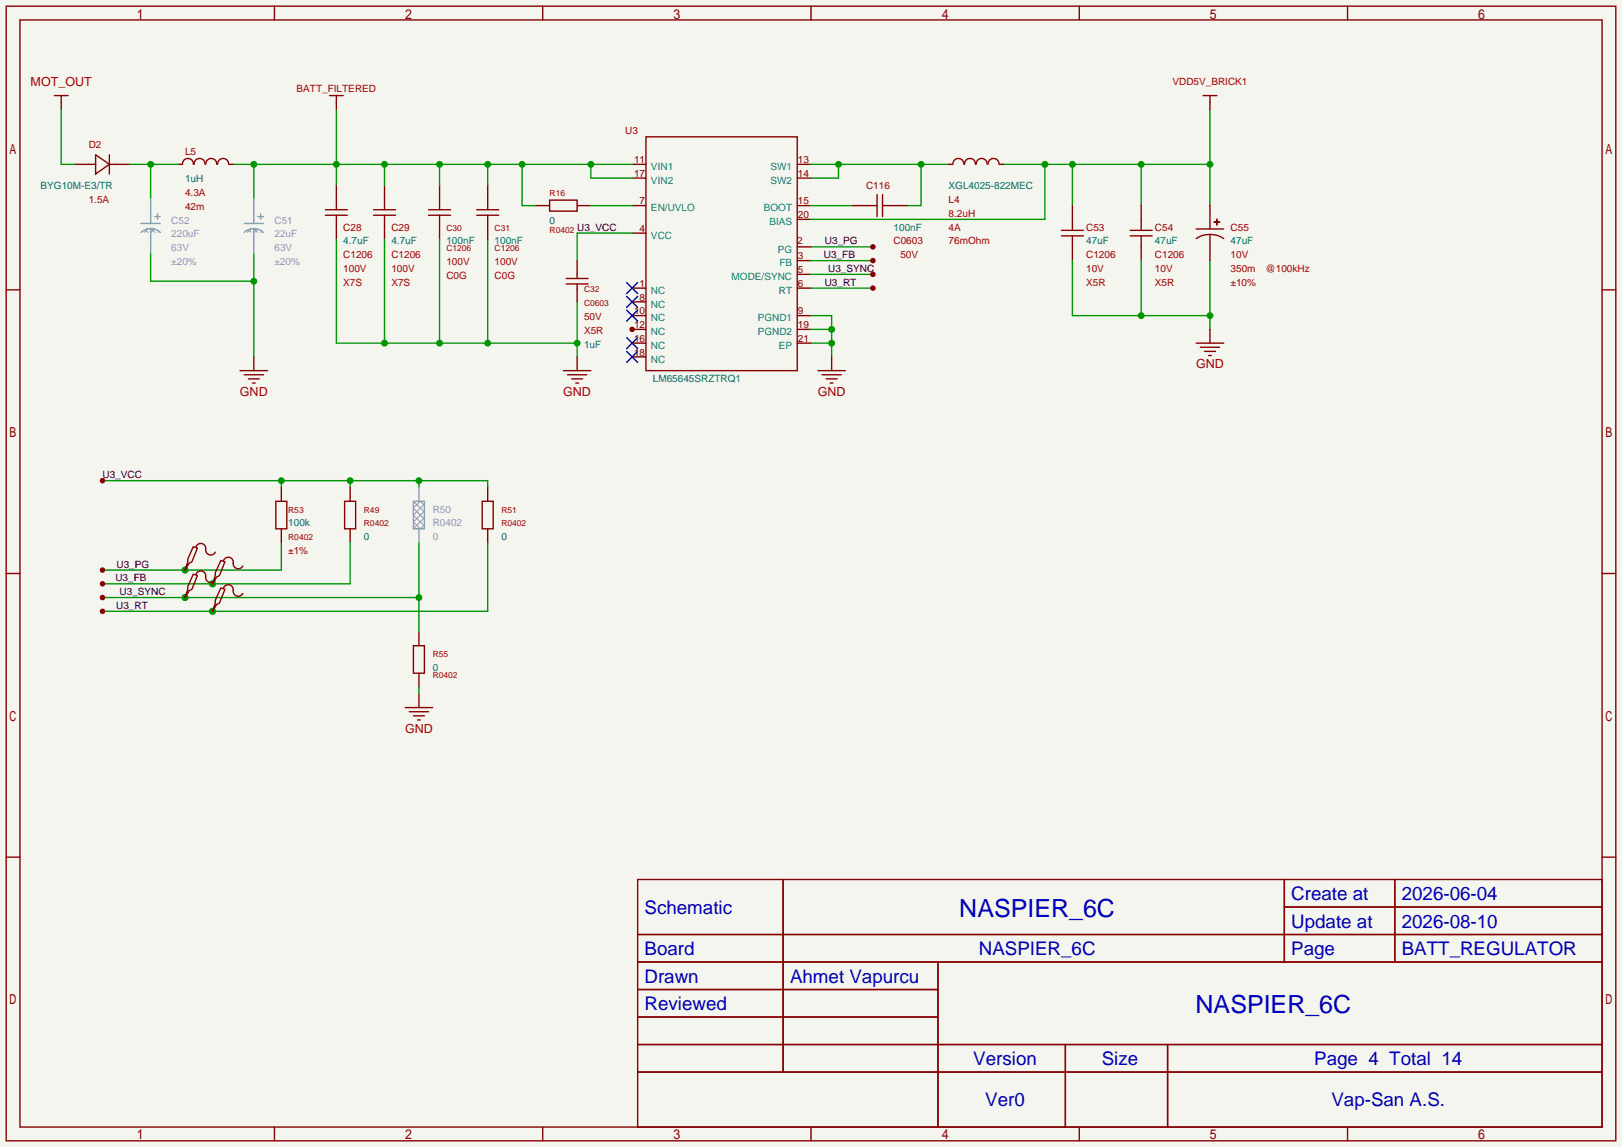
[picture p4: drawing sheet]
<svg xmlns="http://www.w3.org/2000/svg" width="299mm" height="212mm" viewBox="0 0 299 212" stroke-linecap="round" stroke-linejoin="round" font-family="sans-serif">
<path d="M0 0h299.5v211.8h-299.5z" fill="#f5f5f0"/>
<g fill="none" stroke="#850000" stroke-width=".25">
<path d="M1.1 1.1h297.2v209.6h-297.2zM3.7 3.7h292.1v204.5h-292.1zM50.7 1.1v2.6M100.2 1.1v2.6M149.7 1.1v2.6M199.3 1.1v2.6M248.8 1.1v2.6M116.7 38h2.6M116.7 30.4h2.6M119.3 25.3h27.9v43.2h-27.9zM1.1 53.5h2.6M116.7 53.2h2.6"/>
<path d="M116.7 43.1h2.6M116.7 55.8h2.6M116.7 58.3h2.6M147.2 53.2h2.5M147.2 45.6h2.5M147.2 48.1h2.5M147.2 50.7h2.5M147.2 58.3h2.5M295.8 53.5h2.5M116.7 60.8h2.6M1.1 105.9h2.6M295.8 105.9h2.5"/>
<path d="M1.1 158.3h2.6M295.8 158.3h2.5M117.7 162.4h178.1v45.8h-178.1zM117.7 172.6h178.1M117.7 177.7h178.1M144.6 162.4v35.6M173.2 177.7v30.5M237.1 162.4v15.3M237.1 167.5h58.7M257.5 162.4v15.3M117.7 182.8h55.5M117.7 192.9h178.1"/>
<path d="M117.7 187.8h55.5M117.7 198h178.1M196.7 192.9v15.3M215.6 192.9v15.3M50.7 208.2v2.5M100.2 208.2v2.5M149.7 208.2v2.5M199.3 208.2v2.5M248.8 208.2v2.5"/>
</g>
<path d="M115.7 52.2l2 2M115.7 54.7l2 2.1M115.7 57.3l2 2M117.7 52.2l-2 2M117.7 54.7l-2 2.1M117.7 57.3l-2 2" fill="none" stroke="#000085" stroke-width=".25"/>
<circle cx="116.7" cy="60.8" r=".51" fill="#850000"/>
<g fill="none" stroke="#850000" stroke-width=".25">
<path d="M60.1 39.8h4M60.1 38.7h4M62.1 34.2v4.5M62.1 39.8v4.5M69 39.8h4M69 38.7h4M71 34.2v4.5M71 39.8v4.5M79.1 39.8h4.1M79.1 38.7h4.1M81.2 34.2v4.5M81.2 39.8v4.5"/>
<path d="M88 39.8h4.1M88 38.7h4.1M90 34.2v4.5M90 39.8v4.5M116.7 32.9h2.6M147.2 30.4h2.5M147.2 32.9h2.5M147.2 38h2.5M147.2 40.5h2.5M116.7 63.4h2.6M116.7 65.9h2.6M147.2 63.4h2.5"/>
<path d="M147.2 60.8h2.5"/>
</g>
<path d="M115.7 62.4l2 2M115.7 64.9l2 2M117.7 62.4l-2 2M117.7 64.9l-2 2" fill="none" stroke="#000085" stroke-width=".25"/>
<path d="M43.1 30.4h73.6M46.9 30.4v6.3M62.1 20.2v14M71 30.4v3.8M81.2 30.4v3.8M90 30.4v3.8M96.4 30.4v7.6h2.5M109.1 30.4v2.5h7.6" fill="none" stroke="#009600" stroke-width=".25"/>
<g fill="#009600">
<circle cx="109.1" cy="30.4" r=".63"/>
<circle cx="96.4" cy="30.4" r=".63"/>
<circle cx="90" cy="30.4" r=".63"/>
<circle cx="81.2" cy="30.4" r=".63"/>
<circle cx="71" cy="30.4" r=".63"/>
<circle cx="62.1" cy="30.4" r=".63"/>
<circle cx="46.9" cy="30.4" r=".63"/>
</g>
<path d="M60.8 17.7h2.6M62.1 17.7v2.5M98.9 38h2.6M101.5 37h5.1v2h-5.1zM106.6 38h2.5" fill="none" stroke="#850000" stroke-width=".25"/>
<path d="M109.1 38h7.6M62.1 44.3v19.1h44.5M71 44.3v19.1M81.2 44.3v19.1M90 44.3v19.1M106.6 55.8v10.1M116.7 43.1h-10.1v5" fill="none" stroke="#009600" stroke-width=".25"/>
<g fill="#009600">
<circle cx="90" cy="63.4" r=".63"/>
<circle cx="106.6" cy="63.4" r=".63"/>
<circle cx="81.2" cy="63.4" r=".63"/>
<circle cx="71" cy="63.4" r=".63"/>
</g>
<path d="M104 68.5h5.1M104.8 69.2h3.5M105.5 70h2.1M106.3 70.7h.5M106.6 65.9v2.6" fill="none" stroke="#850000" stroke-width=".25"/>
<path d="M149.7 30.4h25.4M154.8 30.4v2.5h-5.1M170.1 30.4v7.6h-2.6" fill="none" stroke="#009600" stroke-width=".25"/>
<g fill="#009600">
<circle cx="170.1" cy="30.4" r=".63"/>
<circle cx="154.8" cy="30.4" r=".63"/>
</g>
<path d="M185.3 30.4h38.1M192.9 30.4v10.1h-43.2M198 30.4v7.6M210.7 30.4v7.6M223.4 20.2v17.8" fill="none" stroke="#009600" stroke-width=".25"/>
<g fill="#009600">
<circle cx="192.9" cy="30.4" r=".63"/>
<circle cx="198" cy="30.4" r=".63"/>
<circle cx="210.7" cy="30.4" r=".63"/>
<circle cx="223.4" cy="30.4" r=".63"/>
</g>
<path d="M11.3 20.2v10.2h2.5M24 30.4h8.9M27.8 30.4v6.3M149.7 38h7.7" fill="none" stroke="#009600" stroke-width=".25"/>
<g fill="none" stroke="#850000" stroke-width=".25">
<path d="M10 17.7h2.6M11.3 17.7v2.5M222.1 17.7h2.6M223.4 17.7v2.5M13.8 30.4h3.9M17.7 28.6l2.5 1.8-2.5 1.7zM20.2 30.4h3.8M20.2 28.6v3.5M32.9 30.4h.8M33.7 30.3a1.01 1.01 0 0 1 1-1 1.01 1.01 0 0 1 1 1M35.8 30.3a1.01 1.01 0 0 1 1.1-1 1.01 1.01 0 0 1 1 1M38 30.3a1.01 1.01 0 0 1 1-1 1.01 1.01 0 0 1 1 1"/>
<path d="M40.2 30.3a1.01 1.01 0 0 1 1-1 1.01 1.01 0 0 1 1 1M42.3 30.4h.8"/>
</g>
<circle cx="27.8" cy="30.4" r=".63" fill="#009600"/>
<path d="M27.8 36.7v4.6M29.1 39.5v1M26 41.3h3.6M26.1 42.9a2.54 2.54 0 0 1 3.5 0M27.8 42.3v4.6M28.6 40h1" fill="none" stroke="#999" stroke-width=".25"/>
<path d="M26.8 42.4l.5 .5M27.3 42.3l-.7 .6M27.9 42.2l.7 .7M28.5 42.3l-.6 .6M29.4 42.7l-.3 .2" fill="none" stroke="#999" stroke-width=".18"/>
<path d="M27.8 46.9v5h19.1M46.9 46.9v19" fill="none" stroke="#009600" stroke-width=".25"/>
<circle cx="46.9" cy="51.9" r=".63" fill="#009600"/>
<g fill="none" stroke="#850000" stroke-width=".25">
<path d="M198 38v4.5M210.7 38v4.5M196 43.6h4M196 42.5h4M198 43.6v4.5M208.7 43.6h4M208.7 42.5h4M210.7 43.6v4.5M44.3 68.5h5.1M45.1 69.2h3.5M45.8 70h2.1M46.6 70.7h.5"/>
<path d="M46.9 65.9v2.6"/>
</g>
<path d="M198 48.1v10.2h25.4M210.7 48.1v10.2M223.4 48.1v12.7" fill="none" stroke="#009600" stroke-width=".25"/>
<g fill="#009600">
<circle cx="210.7" cy="58.3" r=".63"/>
<circle cx="223.4" cy="58.3" r=".63"/>
</g>
<path d="M223.4 38v4.3M220.9 42.3h5M223.4 43.3a4.1 4.1 0 0 1 2.5 .8M223.4 43.3a4.1 4.1 0 0 0-2.5 .8M223.4 43.3v4.8M224.2 41h1zM224.6 40.5l.1 1zM220.9 63.4h5M221.6 64.1h3.6M222.4 64.9h2M223.1 65.7h.5M223.4 60.8v2.6" fill="none" stroke="#850000" stroke-width=".25"/>
<path d="M149.7 58.3h3.8v7.6M149.7 63.4h3.8M149.7 60.8h3.8" fill="none" stroke="#009600" stroke-width=".25"/>
<g fill="#009600">
<circle cx="153.5" cy="63.4" r=".63"/>
<circle cx="153.5" cy="60.8" r=".63"/>
</g>
<path d="M151 68.5h5.1M151.8 69.2h3.5M152.5 70h2.1M153.3 70.7h.5M153.5 65.9v2.6" fill="none" stroke="#850000" stroke-width=".25"/>
<path d="M149.7 48.1h11.5" fill="none" stroke="#009600" stroke-width=".25"/>
<circle cx="161.2" cy="48.1" r=".51" fill="#850000"/>
<path d="M149.7 45.6h11.5" fill="none" stroke="#009600" stroke-width=".25"/>
<circle cx="161.2" cy="45.6" r=".51" fill="#850000"/>
<path d="M149.7 50.7h11.5" fill="none" stroke="#009600" stroke-width=".25"/>
<circle cx="161.2" cy="50.7" r=".51" fill="#850000"/>
<path d="M149.7 53.2h11.5" fill="none" stroke="#009600" stroke-width=".25"/>
<circle cx="161.2" cy="53.2" r=".51" fill="#850000"/>
<path d="M18.9 88.8h71.1v1.2M51.9 88.8v1.2M64.6 88.8v1.2M77.3 88.8v1.2" fill="none" stroke="#009600" stroke-width=".25"/>
<g fill="#009600">
<circle cx="51.9" cy="88.8" r=".63"/>
<circle cx="64.6" cy="88.8" r=".63"/>
<circle cx="77.3" cy="88.8" r=".63"/>
</g>
<circle cx="18.9" cy="88.8" r=".51" fill="#850000"/>
<path d="M63.6 92.6h2.1v5.1h-2.1zM64.6 90v2.6M64.6 97.7v2.5" fill="none" stroke="#850000" stroke-width=".25"/>
<path d="M64.6 100.2v7.6h-45.7" fill="none" stroke="#009600" stroke-width=".25"/>
<circle cx="39.2" cy="107.8" r=".63" fill="#009600"/>
<circle cx="18.9" cy="107.8" r=".51" fill="#850000"/>
<path d="M51.9 100.2v5.1h-33" fill="none" stroke="#009600" stroke-width=".25"/>
<circle cx="34.2" cy="105.3" r=".63" fill="#009600"/>
<circle cx="18.9" cy="105.3" r=".51" fill="#850000"/>
<path d="M18.9 110.4h58.4M77.3 100.2v16.5" fill="none" stroke="#009600" stroke-width=".25"/>
<g fill="#009600">
<circle cx="77.3" cy="110.4" r=".63"/>
<circle cx="34.2" cy="110.4" r=".63"/>
</g>
<circle cx="18.9" cy="110.4" r=".51" fill="#850000"/>
<path d="M90 100.2v12.7h-71.1" fill="none" stroke="#009600" stroke-width=".25"/>
<circle cx="39.2" cy="112.9" r=".63" fill="#009600"/>
<circle cx="18.9" cy="112.9" r=".51" fill="#850000"/>
<path d="M50.9 92.6h2.1v5.1h-2.1zM51.9 90v2.6M51.9 97.7v2.5M89 92.6h2.1v5.1h-2.1zM90 90v2.6M90 97.7v2.5M34.2 105v.3" fill="none" stroke="#850000" stroke-width=".25"/>
<circle cx="34.2" cy="105.3" r=".63" fill="#009600"/>
<path d="M35.7 101l.7 .2-1 2.6-.5 .2-.7 1.3 .5-1.5v-.5zM36.2 101a.93 .93 0 0 1 1.1-.6 .93 .93 0 0 1 .7 1.1 .94 .94 0 0 0 .7 1 .94 .94 0 0 0 1.1-.5M39.2 107.6v.2" fill="none" stroke="#850000" stroke-width=".25"/>
<circle cx="39.2" cy="107.8" r=".63" fill="#009600"/>
<path d="M34.2 110.1v.3M40.8 103.5l.7 .3-1 2.5-.5 .3-.8 1.2 .6-1.5v-.5zM41.3 103.5a.93 .93 0 0 1 1.1-.6 .93 .93 0 0 1 .7 1.1 .94 .94 0 0 0 .6 1 .94 .94 0 0 0 1.1-.5" fill="none" stroke="#850000" stroke-width=".25"/>
<circle cx="34.2" cy="110.4" r=".63" fill="#009600"/>
<path d="M35.7 106l.7 .3-1 2.5-.5 .3-.7 1.3 .5-1.6v-.5zM36.2 106a.93 .93 0 0 1 1.1-.5 .93 .93 0 0 1 .7 1.1 .94 .94 0 0 0 .7 .9 .94 .94 0 0 0 1.1-.4M39.2 112.6v.3" fill="none" stroke="#850000" stroke-width=".25"/>
<circle cx="39.2" cy="112.9" r=".63" fill="#009600"/>
<g fill="none" stroke="#850000" stroke-width=".25">
<path d="M157.4 38h4.5M161.9 35.9v4.1M162.9 38h4.6M162.9 35.9v4.1M175.1 30.4h.8M175.9 30.3a1.01 1.01 0 0 1 1-1 1.01 1.01 0 0 1 1 1M178.1 30.3a1.01 1.01 0 0 1 1-1 1.01 1.01 0 0 1 1 1M180.2 30.3a1.01 1.01 0 0 1 1-1 1.01 1.01 0 0 1 1.1 1M182.4 30.3a1.01 1.01 0 0 1 1-1 1.01 1.01 0 0 1 1 1M184.5 30.4h.8M104.5 52.5h4.1M104.5 51.4h4.1"/>
<path d="M106.6 48.1v3.3M106.6 52.5v3.3M40.8 108.6l.7 .2-1 2.6-.5 .2-.8 1.3 .6-1.5v-.5zM41.3 108.6a.93 .93 0 0 1 1.1-.6 .93 .93 0 0 1 .7 1.1 .94 .94 0 0 0 .6 1 .94 .94 0 0 0 1.1-.5M76.3 119.3h2.1v5h-2.1zM77.3 116.7v2.6M74.8 130.7h5.1M75.6 131.4h3.5M76.3 132.2h2.1M77.1 133h.5M77.3 124.3v2.6M77.3 128.1v2.6"/>
</g>
<path d="M46.9 36.7v4.6M48.1 39.5v1M45.1 41.3h3.5M45.1 42.9a2.54 2.54 0 0 1 3.5 0M46.9 42.3v4.6M47.6 40h1M76.3 92.6h2.1v5.1h-2.1zM77.3 90v2.6M77.3 97.7v2.5" fill="none" stroke="#999" stroke-width=".25"/>
<path d="M45.9 42.4l.5 .5M46.3 42.3l-.6 .6M46.9 42.2l.7 .7M47.6 42.3l-.7 .6M48.4 42.7l-.2 .2M76.3 92.6l2.1 2M78.4 93.3l-.8-.7-1.3 1.3 2.1 2M78.4 93.1l-2.1 2 2.1 2.1M78.4 94.4l-2.1 2 1.3 1.3 .8-.8M78.4 95.6l-2.1 2.1" fill="none" stroke="#999" stroke-width=".18"/>
<path d="M77.3 126.9v1.2" fill="none" stroke="#009600" stroke-width=".25"/>
<g font-size="4.6" fill="#0000c2">
<text x="177.1" y="169.4">NASPIER_6C</text>
<text x="220.7" y="187.1">NASPIER_6C</text>
</g>
<g font-size="3.5" fill="#0000c2">
<text x="238.4" y="166.2">Create at</text>
<text x="258.8" y="166.2">2026-06-04</text>
<text x="119" y="168.8">Schematic</text>
<text x="238.4" y="171.3">Update at</text>
<text x="258.8" y="171.3">2026-08-10</text>
<text x="119" y="176.4">Board</text>
<text x="180.7" y="176.4">NASPIER_6C</text>
<text x="238.4" y="176.4">Page</text>
<text x="258.8" y="176.4">BATT_REGULATOR</text>
<text x="119" y="181.5">Drawn</text>
<text x="145.9" y="181.5">Ahmet Vapurcu</text>
<text x="119" y="186.6">Reviewed</text>
<text x="179.7" y="196.7">Version</text>
<text x="203.4" y="196.7">Size</text>
<text x="242.6" y="196.7">Page 4 Total 14</text>
<text x="181.9" y="204.3">Ver0</text>
<text x="245.8" y="204.3">Vap-San A.S.</text>
</g>
<g font-size="2.3" fill="#a90000">
<text x="5.7" y="15.9">MOT_OUT</text>
<text x="220.8" y="68">GND</text>
<text x="44.3" y="73.1">GND</text>
<text x="104" y="73.1">GND</text>
<text x="151" y="73.1">GND</text>
<text x="74.8" y="135.3">GND</text>
</g>
<g font-size="1.8" fill="#a90000">
<text x="54.8" y="16.9">BATT_FILTERED</text>
<text x="216.5" y="15.7">VDD5V_BRICK1</text>
<text x="16.4" y="27.4">D2</text>
<text x="34.2" y="28.6">L5</text>
<text x="115.4" y="24.8">U3</text>
<text x="159.9" y="35">C116</text>
<text x="16.4" y="37.5">1.5A</text>
<text x="34.2" y="36.2">4.3A</text>
<text x="34.2" y="38.8">42m</text>
<text x="175.1" y="37.5">L4</text>
<text x="175.1" y="40.1">8.2uH</text>
<text x="63.4" y="42.6">C28</text>
<text x="63.4" y="47.7">C1206</text>
<text x="72.3" y="42.6">C29</text>
<text x="72.3" y="47.7">C1206</text>
<text x="165" y="45.1">C0603</text>
<text x="166.2" y="47.7">50V</text>
<text x="175.1" y="42.6">4A</text>
<text x="175.1" y="45.1">76mOhm</text>
<text x="200.5" y="42.6">C53</text>
<text x="200.5" y="47.7">C1206</text>
<text x="213.2" y="42.6">C54</text>
<text x="213.2" y="47.7">C1206</text>
<text x="227.2" y="42.6">C55</text>
<text x="227.2" y="47.7">10V</text>
<text x="63.4" y="50.2">100V</text>
<text x="63.4" y="52.8">X7S</text>
<text x="72.3" y="50.2">100V</text>
<text x="72.3" y="52.8">X7S</text>
<text x="82.4" y="48.9">100V</text>
<text x="82.4" y="51.5">C0G</text>
<text x="91.3" y="48.9">100V</text>
<text x="91.3" y="51.5">C0G</text>
<text x="200.5" y="50.2">10V</text>
<text x="200.5" y="52.8">X5R</text>
<text x="213.2" y="50.2">10V</text>
<text x="213.2" y="52.8">X5R</text>
<text x="227.2" y="52.8">±10%</text>
<text x="227.2" y="50.2">350m</text>
<text x="233.7" y="50.2">@100kHz</text>
<text x="107.8" y="59.1">50V</text>
<text x="107.8" y="61.6">X5R</text>
<text x="53.2" y="102.3">±1%</text>
</g>
<g font-size="1.8" fill="#006464">
<text x="7.5" y="35">BYG10M-E3/TR</text>
<text x="34.2" y="33.7">1uH</text>
<text x="175.1" y="35">XGL4025-822MEC</text>
<text x="101.5" y="41.3">0</text>
<text x="63.4" y="45.1">4.7uF</text>
<text x="72.3" y="45.1">4.7uF</text>
<text x="82.4" y="45.1">100nF</text>
<text x="91.3" y="45.1">100nF</text>
<text x="165" y="42.6">100nF</text>
<text x="200.5" y="45.1">47uF</text>
<text x="213.2" y="45.1">47uF</text>
<text x="227.2" y="45.1">47uF</text>
<text x="107.8" y="64.2">1uF</text>
<text x="120.5" y="70.5">LM65645SRZTRQ1</text>
<text x="53.2" y="97.2">100k</text>
<text x="67.2" y="99.7">0</text>
<text x="92.6" y="99.7">0</text>
<text x="79.9" y="123.9">0</text>
</g>
<g font-size="1.8" fill="#840000">
<text x="117.1" y="30.1">11</text>
<text x="117.1" y="32.7">17</text>
<text x="147.3" y="30.1">13</text>
<text x="147.3" y="32.7">14</text>
<text x="118.1" y="37.7">7</text>
<text x="147.3" y="37.7">15</text>
<text x="147.3" y="40.3">20</text>
<text x="118.1" y="42.8">4</text>
<text x="147.2" y="45.1">2</text>
<text x="147.3" y="47.9">3</text>
<text x="118.1" y="53">1</text>
<text x="147.3" y="50.4">5</text>
<text x="147.3" y="53">6</text>
<text x="117.1" y="58.1">10</text>
<text x="118.1" y="55.5">8</text>
<text x="147.3" y="58.1">9</text>
<text x="117.1" y="60.6">12</text>
<text x="117.1" y="63.1">16</text>
<text x="117.1" y="65.7">18</text>
<text x="147.3" y="60.6">19</text>
<text x="147.3" y="63.1">21</text>
</g>
<g font-size="1.8" fill="#008484">
<text x="120.2" y="31.4">VIN1</text>
<text x="120.2" y="33.9">VIN2</text>
<text x="142.3" y="31.4">SW1</text>
<text x="142.3" y="33.9">SW2</text>
<text x="120.2" y="39">EN/UVLO</text>
<text x="141" y="39">BOOT</text>
<text x="142" y="41.6">BIAS</text>
<text x="120.2" y="44.1">VCC</text>
<text x="143.6" y="46.6">PG</text>
<text x="135.1" y="51.7">MODE/SYNC</text>
<text x="143.9" y="49.2">FB</text>
<text x="120.2" y="54.3">NC</text>
<text x="120.2" y="56.8">NC</text>
<text x="120.2" y="59.3">NC</text>
<text x="139.9" y="59.3">PGND1</text>
<text x="143.8" y="54.3">RT</text>
<text x="120.2" y="61.9">NC</text>
<text x="120.2" y="64.4">NC</text>
<text x="139.9" y="61.9">PGND2</text>
<text x="143.8" y="64.4">EP</text>
<text x="120.2" y="67">NC</text>
</g>
<g font-size="1.8" fill="#999">
<text x="31.6" y="41.3">C52</text>
<text x="50.7" y="41.3">C51</text>
<text x="31.6" y="46.4">63V</text>
<text x="31.6" y="43.9">220uF</text>
<text x="50.7" y="46.4">63V</text>
<text x="50.7" y="43.9">22uF</text>
<text x="31.6" y="48.9">±20%</text>
<text x="50.7" y="48.9">±20%</text>
<text x="79.9" y="94.7">R50</text>
<text x="79.9" y="97.2">R0402</text>
<text x="79.9" y="99.7">0</text>
</g>
<g font-size="1.8">
<text x="106.6" y="42.6">U3_VCC</text>
<text x="152.1" y="47.7">U3_FB</text>
<text x="152.3" y="45.1">U3_PG</text>
<text x="152.3" y="52.8">U3_RT</text>
<text x="152.9" y="50.2">U3_SYNC</text>
<text x="18.9" y="88.3">U3_VCC</text>
<text x="21.3" y="107.4">U3_FB</text>
<text x="21.5" y="104.8">U3_PG</text>
<text x="21.5" y="112.4">U3_RT</text>
<text x="22.1" y="109.9">U3_SYNC</text>
</g>
<g font-size="1.6" fill="#a90000">
<text x="101.5" y="36.2">R16</text>
<text x="82.4" y="42.6">C30</text>
<text x="82.4" y="46.4">C1206</text>
<text x="91.3" y="42.6">C31</text>
<text x="91.3" y="46.4">C1206</text>
<text x="101.5" y="43">R0402</text>
<text x="107.8" y="54">C32</text>
<text x="107.8" y="56.6">C0603</text>
<text x="53.2" y="94.7">R53</text>
<text x="67.2" y="94.7">R49</text>
<text x="92.6" y="94.7">R51</text>
<text x="53.2" y="99.7">R0402</text>
<text x="67.2" y="97.2">R0402</text>
<text x="92.6" y="97.2">R0402</text>
<text x="79.9" y="121.3">R55</text>
<text x="79.9" y="125.1">R0402</text>
</g>
</svg>
